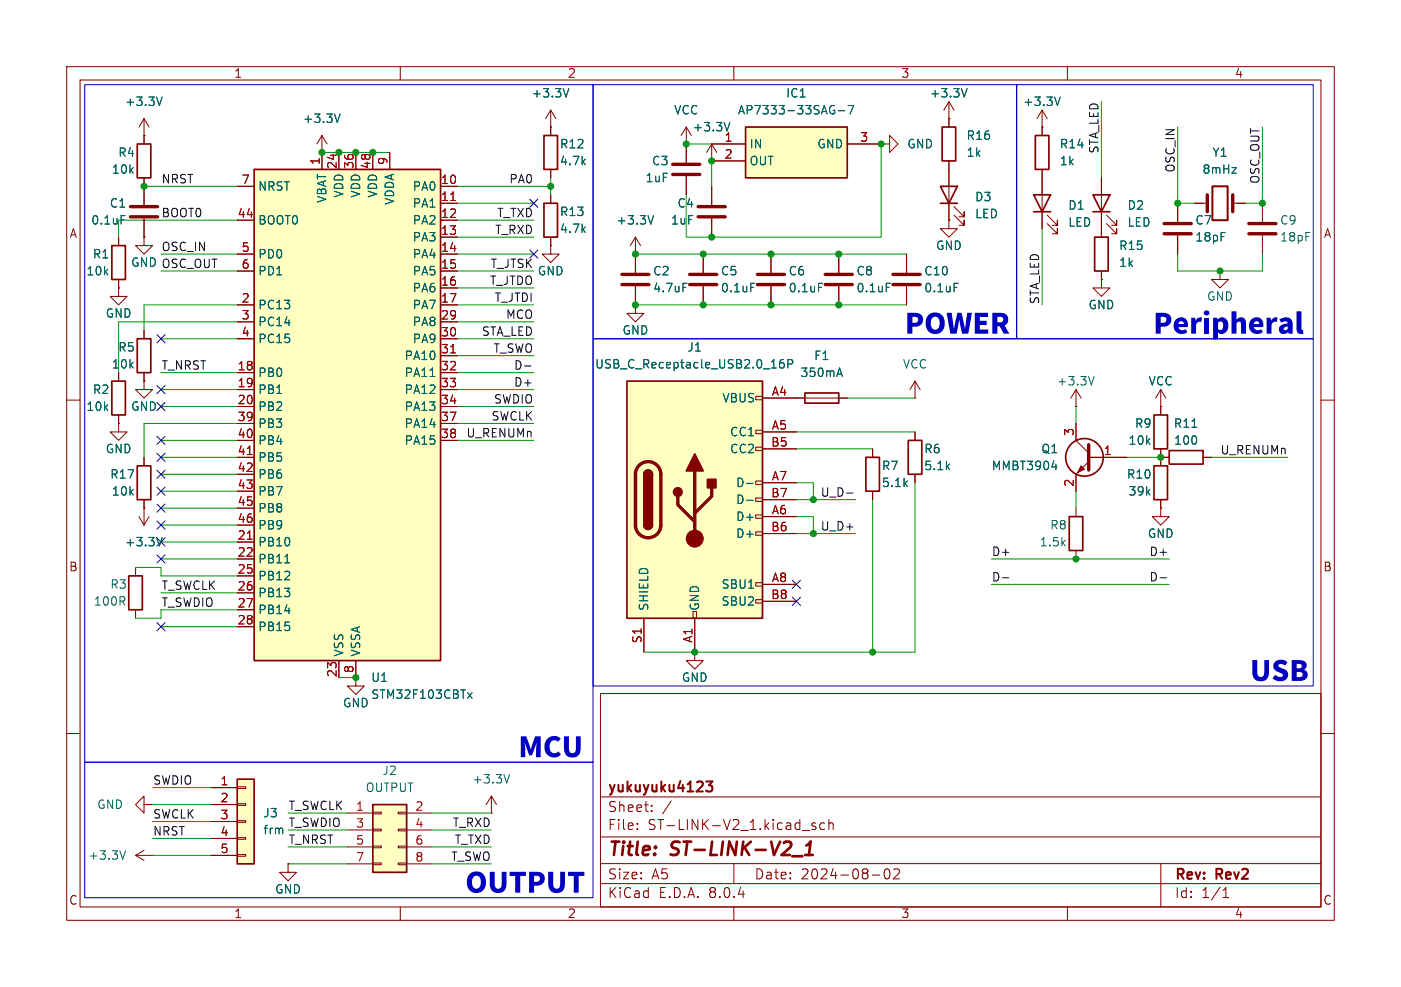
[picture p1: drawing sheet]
<svg xmlns="http://www.w3.org/2000/svg" width="210mm" height="148mm" viewBox="0 0 210 148" stroke-linecap="round" stroke-linejoin="round" font-family="sans-serif">
<g fill="none" stroke="#840000" stroke-width=".15">
<path d="M10 10h190v128h-190zM12 12h186v124h-186zM21.6 17.8v3.8M21.6 17.8l-.8 1.3M21.6 17.8l.8 1.3M60 10v2M102.9 19.1v5.3M102.9 19.1l-.8 1.2M102.9 19.1l.7 1.2M110 10v2M160 10v2M17.8 35.6v1.2"/>
<path d="M21.6 20.3h.1M21.6 35.6v1.2h1.3l-1.3 1.3-1.3-1.3h1.3M21.6 35.6h.1M21.6 26.7v1.2M48.3 22.9h.1M48.3 20.3l-.8 1.3M48.3 20.3v2.6M48.3 20.3l.7 1.3M102.9 21.6h.1M102.9 26.4v2.8M106.7 24.1h.1M106.7 21.6l-.8 1.3"/>
<path d="M106.7 21.6v2.5M106.7 21.6l.7 1.3M132.1 21.6h1.2v-1.3l1.3 1.3-1.3 1.3v-1.3M132.1 21.6h.1M156.2 26.7v7.6M157 33.5l1.5 1.6v-.8v.8h-.8M157 32.3l1.5 1.5v-.8v.8h-.8M176.5 30.5v2.8M176.5 35.3v2.8M179.1 30.5h1.9M184.8 30.5h1.9M189.2 30.5v2.8"/>
<path d="M189.2 35.3v2.8M10 60h2M17.8 43.2v1.3h1.2l-1.2 1.2-1.3-1.2h1.3M17.8 43.2h.1M17.8 41.9v1.3M17.8 55.9v1.3M21.6 57.2v1.2h1.3l-1.3 1.3-1.3-1.3h1.3M21.6 57.2h.1M182.9 40.6v1.3h1.2l-1.2 1.3-1.3-1.3h1.3M182.9 40.6h.1M198 60h2M17.8 63.5v1.3h1.2l-1.2 1.2-1.3-1.2h1.3"/>
<path d="M17.8 63.5h.1M17.8 62.2v1.3M20.8 77.5l.8 1.2M21.6 76.2h.1M21.6 68.6v1.3M21.6 74.9v3.8M22.4 77.5l-.8 1.2M20.3 85.1v1.3M20.3 91.4v1.3M10 110h2M53.3 101.6v1.3h1.3l-1.3 1.2-1.2-1.2h1.2M53.3 101.6h.1"/>
<path d="M90 104h108v32h-108zM90 119.5h108M198 110h2M60 136v2M90 132.5h108M90 129.5h108M90 125.5h108M95.5 124.2v.2M95.5 123.5v.1M97.7 121.5v.2M97.7 120.8v.1M100.6 120.1l-1.3 1.9"/>
<path d="M110 136v2M110 129.5v3M120.3 124.5h1.1M122.3 123.5l-.4-.1-.2 .2 .1 .2 .5 .2v.3h-.6M123.6 123.5l-.4-.1-.3 .3v.4l.1 .2h.6M124.3 123.5a.37 .37 0 0 1 .6 .1v.8M124.3 122.9v1.5M130.8 131.2h1.1M132.7 130.4l.3-.1a.94 .94 0 0 1 0 1.5h-.1a.91 .91 0 0 1-.2-1.4zM134 130.4l.2-.1 .5 .1a.41 .41 0 0 1 .1 .5l-.9 .9h.9M160 136v2M174 129.5v6.5"/>
<path d="M183.3 134.6h.9M183.3 133.5l.5-.4v1.5"/>
</g>
<path d="M118.8 128.4h1.5M120.7 128.2h1.1M120.9 126.8l.6-.6-.2 2" fill="none" stroke="#840000" stroke-width=".4"/>
<path d="M181.7 27.9h2.3v5.1h-2.3zM105.8 117.2h1l-.5 .6a.41 .41 0 0 1 .5 .2v.4l-.2 .2h-.7" fill="none" stroke="#840000" stroke-width=".3"/>
<path d="M16.8 36.8h2v5.1h-2zM20.6 21.6h2v5.1h-2zM154.9 29.2h2.6l-1.3 2.6zM154.9 31.8h2.6M16.8 57.2h2v5h-2zM20.6 69.9h2v5h-2zM19.3 86.4h2v5h-2z" fill="none" stroke="#840000" stroke-width=".25"/>
<path d="M24.3 14.5l-.4 1.3M51 17.1l-.4 1.3M109.4 18.4l-.4 1.2M24.3 80.6l-.4 1.3" fill="none" stroke="#006464" stroke-width=".15"/>
<path d="M100.8 26.2h4.1M100.8 24.6h4.1M174.5 35.1h4.1M174.5 33.5h4.1M181 29.2v2.6M184.8 29.2v2.6M187.2 35.1h4.1M187.2 33.5h4.1" fill="none" stroke="#840000" stroke-width=".51"/>
<path d="M111.8 19.1h15.2v7.6h-15.2z" fill="#ffffc2"/>
<path d="M111.8 19.1h15.2v7.6h-15.2z" fill="none" stroke="#840000" stroke-width=".25"/>
<path d="M106.7 21.6h5.1M106.7 24.1h5.1M106.7 27.9v2.8M106.7 32.8v2.8M127 21.6h5.1" fill="none" stroke="#840000" stroke-width=".15"/>
<path d="M125.7 16.6h.9M127.1 15.8h.9l-.6 1.3" fill="none" stroke="#006464" stroke-width=".15"/>
<path d="M104.6 32.5h4.1M104.6 31h4.1" fill="none" stroke="#840000" stroke-width=".51"/>
<path d="M38.1 25.4h27.9v73.7h-27.9z" fill="#ffffc2"/>
<path d="M38.1 25.4h27.9v73.7h-27.9zM81.5 20.3h2.1v5.1h-2.1zM81.5 30.5h2.1v5.1h-2.1zM141 27.9h2.5l-1.3 2.6zM141 30.5h2.5M136.1 66h2.1v5.1h-2.1z" fill="none" stroke="#840000" stroke-width=".25"/>
<g fill="none" stroke="#840000" stroke-width=".15">
<path d="M82.5 19.1h.1M82.5 16.5l-.7 1.3M82.5 16.5v3.8M82.5 16.5l.8 1.3M35.6 27.9h2.5M35.6 33h2.5M35.6 38.1h2.5M48.3 22.9v2.5M50.8 22.9v2.5M53.3 22.9v2.5M55.9 22.9v2.5M58.4 22.9v2.5"/>
<path d="M66 27.9h2.6M66 30.5h2.6M66 33h2.6M66 35.6h2.6M66 38.1h2.6M82.5 36.8v1.3h1.3l-1.3 1.3-1.2-1.3h1.2M82.5 36.8h.1M82.5 25.4v1.3M82.5 29.2v1.3M82.5 35.6v1.2M135.9 38.1v2.8M142.2 33v1.3h1.3l-1.3 1.3-1.2-1.3h1.2"/>
<path d="M142.2 33h.1M142.2 25.4v7.6M143 32.3l1.5 1.5v-.8v.8h-.7M143 31l1.5 1.5v-.7v.7h-.7M35.6 40.6h2.5M35.6 45.7h2.5M35.6 55.9h2.5M35.6 58.4h2.5M35.6 48.3h2.5M35.6 50.8h2.5M66 40.6h2.6M66 43.2h2.6"/>
<path d="M66 45.7h2.6M66 55.9h2.6M66 58.4h2.6M66 48.3h2.6M66 50.8h2.6M66 53.3h2.6M135.9 42.9v2.8M35.6 61h2.5M35.6 63.5h2.5M35.6 66h2.5M35.6 68.6h2.5M35.6 71.1h2.5"/>
<path d="M35.6 73.7h2.5M35.6 76.2h2.5M35.6 78.7h2.5M66 61h2.6M66 63.5h2.6M66 66h2.6M137.2 64.8v1.2M137.2 71.1v1.3M35.6 81.3h2.5M35.6 83.8h2.5M35.6 86.4h2.5M35.6 88.9h2.5"/>
<path d="M35.6 91.4h2.5M35.6 94h2.5M50.8 99.1v2.5M53.3 99.1v2.5"/>
</g>
<path d="M67.6 30.1h.7M67.6 52.9h.7M37.1 68.2h.7M37.1 80.9h.7" fill="none" stroke="#a90000" stroke-width=".15"/>
<path d="M85.3 13.3l-.5 1.2M64.5 56.5h.7M143 42.5h.6M42.7 84.4h.7M70.1 103.9l.7 .8M70.8 103.9l-.7 .8" fill="none" stroke="#006464" stroke-width=".15"/>
<path d="M133.9 42.7h4M133.9 41.1h4" fill="none" stroke="#840000" stroke-width=".51"/>
<path d="M55.9 120.7h5.1v10.1h-5.1z" fill="#ffffc2"/>
<g fill="none" stroke="#840000" stroke-width=".15">
<path d="M105.4 38.1v2.8M115.6 38.1v2.8M125.7 38.1v2.8M21.6 49.5v1.3M21.6 55.9v1.3M105.4 42.9v2.8M115.6 42.9v2.8M119.4 59.7h7.6M125.7 42.9v2.8M137.2 59.7h.1M137.2 57.2l-.8 1.2M137.2 57.2v2.5"/>
<path d="M137.2 57.2l.7 1.2M161.3 58.4l-.8 1.3M161.3 58.4v2.6M161.3 58.4l.8 1.3M174 58.4l-.8 1.3M174 58.4v2.6M174 58.4l.8 1.3M130.8 67.3v1.3M130.8 73.7v1.2M161.3 61h.1M161.3 76.2v1.3M174 61h.1"/>
<path d="M104.1 97.8v1.3h1.3l-1.3 1.2-1.2-1.2h1.2M104.1 97.8h.1M161.3 82.6v1.2M73.7 119.4l-.8 1.3M73.7 119.4v2.5M73.7 119.4l.7 1.3M52.1 121.9h3.8M52.1 124.5h3.8M52.1 127h3.8M52.1 129.5h3.8M55.9 129.4h1.2v.3h-1.2zM55.9 126.9h1.2v.2h-1.2z"/>
<path d="M55.9 124.3h1.2v.3h-1.2zM55.9 121.8h1.2v.2h-1.2zM59.7 129.4h1.3v.3h-1.3zM59.7 126.9h1.3v.2h-1.3zM59.7 124.3h1.3v.3h-1.3zM59.7 121.8h1.3v.2h-1.3zM61 121.9h3.8M61 124.5h3.8M61 127h3.8M61 129.5h3.8M73.7 121.9h.1"/>
</g>
<path d="M20.6 50.8h2v5.1h-2zM120.6 58.9h5.1v1.6h-5.1zM129.8 68.6h2v5.1h-2zM160.3 77.5h2v5.1h-2zM55.9 120.7h5.1v10.1h-5.1z" fill="none" stroke="#840000" stroke-width=".25"/>
<path d="M112.5 42.5h.6M122.7 42.5h.6M125.5 56.1h.7M125.9 55.2l.4 1.3M132.9 42.5h.6M164 56.5l-.4 1.2M76.4 116.1l-.4 1.3" fill="none" stroke="#006464" stroke-width=".15"/>
<path d="M103.4 42.7h4M103.4 41.1h4M113.5 42.7h4.1M113.5 41.1h4.1M123.7 42.7h4.1M123.7 41.1h4.1" fill="none" stroke="#840000" stroke-width=".51"/>
<path d="M94 57.2h20.3v35.5h-20.3z" fill="#ffffc2"/>
<g fill="none" stroke="#840000" stroke-width=".15">
<path d="M142.2 17.8h.1M142.2 15.2l-.7 1.3M142.2 15.2v3.9M142.2 15.2l.8 1.3M21.6 27.9v2.8M21.6 32.8v2.8M95.2 38.1h.1M95.2 35.6l-.7 1.2M95.2 35.6v5.3M95.2 35.6l.8 1.2M142.2 24.1v1.3M165.1 26.7v7.6"/>
<path d="M165.9 33.5l1.5 1.6v-.8v.8h-.8M165.9 32.3l1.5 1.5v-.8v.8h-.8M95.2 45.7v1.3h1.3l-1.3 1.3-1.2-1.3h1.2M95.2 45.7h.1M95.2 42.9v2.8M113.3 59.4h1v.5h-1zM114.3 59.7h5.1M113.3 79.8h1v.5h-1zM113.3 77.2h1v.5h-1zM113.3 74.7h1v.5h-1zM113.3 72.1h1v.5h-1zM113.3 67.1h1v.5h-1z"/>
<path d="M113.3 64.5h1v.5h-1zM114.3 64.8h5.1M114.3 77.5h5.1M114.3 72.4h5.1M114.3 67.3h5.1M114.3 74.9h5.1M161.3 63.5v2.5l1.9 1.9M163.2 69.2l-1.9 1.9v2.6M163.2 68.6h5.7M96.5 92.7v5.1M103.9 91.7h.5v1h-.5zM104.1 92.7v5.1"/>
<path d="M113.3 89.9h1v.5h-1zM113.3 87.4h1v.5h-1zM114.3 87.6h5.1M114.3 80h5.1M114.3 90.2h5.1"/>
</g>
<g fill="none" stroke="#840000" stroke-width=".25">
<path d="M141.2 19.1h2.1v5h-2.1zM163.8 29.2h2.6l-1.3 2.6zM163.8 31.8h2.6M94 57.2h20.3v35.5h-20.3zM96.5 78.7a.64 .64 0 0 0 .7 .7 .64 .64 0 0 0 .6-.7M96.5 71.1a.64 .64 0 0 1 .7-.6 .64 .64 0 0 1 .6 .6"/>
<circle cx="162.6" cy="68.6" r="2.82"/>
</g>
<path d="M19.6 32.5h4M19.6 31h4M93.2 42.7h4.1M93.2 41.1h4.1M95.8 69.8a1.9 1.9 0 0 1 2.1-.4 1.9 1.9 0 0 1 1.2 1.7v7.6a1.91 1.91 0 0 1-1.9 1.9 1.91 1.91 0 0 1-2-1.9l.1-7.7a1.9 1.9 0 0 1 .5-1.2zM101.6 74.4v1.3l2.5 2.5M104.1 70.6v10.2M106.7 73.2v1.2l-2.6 2.6M163.2 66.7v3.8" fill="none" stroke="#840000" stroke-width=".51"/>
<g fill="#840000" stroke="#840000" stroke-width=".25">
<path d="M96.5 78.7h1.3a.64 .64 0 0 1-.6 .7 .64 .64 0 0 1-.7-.7z"/>
<path d="M96.5 71.1h1.3v7.6h-1.3z"/>
<path d="M96.7 70.7a.64 .64 0 0 1 .7-.2 .64 .64 0 0 1 .4 .6h-1.3z"/>
<path d="M104.1 68.1l1.3 2.5h-2.5z"/>
<path d="M106 71.9h1.3v1.3h-1.3z"/>
<circle cx="101.6" cy="73.8" r=".63"/>
</g>
<g fill="#840000" stroke="#840000" stroke-width=".15">
<path d="M162.1 69.9l.5 .5-1.1 .5z"/>
<circle cx="104.1" cy="80.8" r="1.27"/>
</g>
<path d="M145 13.3l-.5 1.2M18.2 32.3h.6M98 32.3l-.5 1.3M102.4 42.5h.6M117.4 53.9a.5 .5 0 0 0-.6 .6v.4l.2 .2 .3 .1 .2-.1 .1-.5-.2-.1-.3-.1-.3 .2M118.1 54.6l.6-.1 .1-.2v-.3l-.2-.1h-.5v1.3M111.9 72.5h1M111.9 75h1M157.7 70h.8M158.3 69.6v.8" fill="none" stroke="#006464" stroke-width=".15"/>
<path d="M35.6 116.8h2.5v12.7h-2.5z" fill="#ffffc2"/>
<g fill="none" stroke="#840000" stroke-width=".15">
<path d="M156.2 19.1h.1M156.2 16.5l-.8 1.3M156.2 16.5v3.8M156.2 16.5l.8 1.3M156.2 25.4v1.3M165.1 34.3v1.3M165.1 41.9v1.3h1.3l-1.3 1.3-1.3-1.3h1.3M165.1 41.9h.1M165.1 40.6v1.3M174 76.2v1.3h1.3l-1.3 1.2-1.3-1.2h1.3M174 76.2h.1M174 61v1.2"/>
<path d="M174 67.3v2.6M174 74.9v1.3M174 68.6h1.3M180.3 68.6h1.3M31.7 118.1h3.9M35.6 118h1.2v.2h-1.2zM20.3 128.3h2.6M20.3 128.3l1.3 .7M21.6 120.7v-1.3l-1.3 1.3 1.3 1.2v-1.2h1.3M21.6 127.5l-1.3 .8M22.9 128.3h.1M22.9 120.7h.1"/>
<path d="M31.7 120.7h3.9M31.7 123.2h3.9M31.7 125.7h3.9M31.7 128.3h3.9M35.6 128.1h1.2v.3h-1.2zM35.6 125.6h1.2v.3h-1.2zM35.6 123.1h1.2v.2h-1.2zM35.6 120.5h1.2v.3h-1.2zM43.2 129.5v1.3h1.2l-1.2 1.3-1.3-1.3h1.3M43.2 129.5h.1"/>
</g>
<path d="M155.2 20.3h2v5.1h-2zM164.1 35.6h2v5h-2zM173 69.9h2v5h-2zM173 62.2h2v5.1h-2zM175.3 67.6h5v2h-5zM35.6 116.8h2.5v12.7h-2.5z" fill="none" stroke="#840000" stroke-width=".25"/>
<path d="M158.9 14.5l-.4 1.3M178.7 64.1h.7M18.8 127.6l-.4 1.2" fill="none" stroke="#006464" stroke-width=".15"/>
<path d="M78.6 54.9h1M126.9 73.9h1M150.3 86.6h.9M173.9 86.6h1" fill="none" stroke="#0f0f0f" stroke-width=".15"/>
<g fill="#0000c2">
<path d="M191.8 47.9l.1-.1a1.12 1.12 0 0 1 1.9 .7v1.5h-.6l-.1-.2a.78 .78 0 0 1-.9 .3 .78 .78 0 0 1-.5-.8h.7a.34 .34 0 0 0 .3 .2 .34 .34 0 0 0 .3-.2v-.4l-.4 .2-.2 .2h-.7a1.2 1.2 0 0 1 1.3-.8 .58 .58 0 0 0-1-.1z"/>
<path d="M194.3 46.7h.8v2.6v.1l.2 .1 .1 .5a.71 .71 0 0 1-.8 0 .71 .71 0 0 1-.3-.7z"/>
</g>
<path d="M12.7 12.7h76.2v101.6h-76.2zM88.9 12.7h63.5v38.1h-63.5zM152.4 12.7h44.4v38.1h-44.4zM88.9 50.8h107.9v52.1h-107.9zM12.7 114.3h76.2v20.3h-76.2z" fill="none" stroke="#0000c2" stroke-width=".15"/>
<g fill="none" stroke="#009600" stroke-width=".15">
<path d="M165.1 15.2v11.5M176.5 19.1v11.4h2.6M189.2 19.1v11.4h-2.5M21.6 27.9h14M24.1 38.1h11.5M35.6 33h-17.8v2.6M48.3 22.9h10.1M68.6 27.9h13.9M68.6 35.6h11.4M68.6 33h11.4M68.6 30.5h11.4M68.6 38.1h11.4"/>
<path d="M82.5 26.7v2.5M95.2 38.1h40.7M102.9 21.6h3.8M106.7 24.1v3.8M132.1 21.6v14h-29.2v-6.4M156.2 34.3v11.4M176.5 38.1v2.5h12.7v-2.5M24.1 50.8h11.5M24.1 40.6h11.5M24.1 55.9h11.5M24.1 58.4h11.5M35.6 48.3h-17.8v7.6"/>
<path d="M35.6 45.7h-14v3.8M68.6 53.3h11.4M68.6 50.8h11.4M68.6 45.7h11.4M68.6 43.2h11.4M68.6 48.3h11.4M68.6 40.6h11.4M68.6 55.9h11.4M68.6 58.4h11.4M95.2 45.7h40.7M127 59.7h10.2M24.1 66h11.5"/>
<path d="M24.1 61h11.5M24.1 68.6h11.5M24.1 76.2h11.5M24.1 78.7h11.5M24.1 73.7h11.5M24.1 71.1h11.5M35.6 63.5h-14v5.1M68.6 66h11.4M68.6 61h11.4M68.6 63.5h11.4M119.4 77.5h2.5v2.5M119.4 74.9h8.9"/>
<path d="M119.4 72.4h2.5v2.5M119.4 67.3h11.4M119.4 64.8h17.8M130.8 74.9v22.9M137.2 72.4v25.4h-40.7M161.3 61v2.5M161.3 73.7v2.5M168.9 68.6h5.1M181.6 68.6h11.4M20.3 85.1h3.8v1.3h11.5M24.1 88.9h11.5M24.1 83.8h11.5"/>
<path d="M24.1 81.3h11.5M24.1 94h11.5M35.6 91.4h-11.5v1.3h-3.8M119.4 80h8.9M148.6 83.8h26.7M148.6 87.6h26.7M22.9 118.1h8.8M50.8 101.6h2.5M22.9 128.3h8.8M22.9 120.7h8.8M22.9 125.7h8.8M22.9 123.2h8.8"/>
<path d="M43.2 121.9h8.9M43.2 124.5h8.9M43.2 129.5h8.9M43.2 127h8.9M64.8 121.9h8.9M64.8 124.5h8.9M64.8 129.5h8.9M64.8 127h8.9"/>
</g>
<g fill="none" stroke="#000084" stroke-width=".15">
<path d="M79.4 29.9l1.2 1.2M79.4 37.5l1.2 1.2M80.6 29.9l-1.2 1.2M80.6 37.5l-1.2 1.2M23.5 57.8l1.2 1.2M23.5 50.2l1.2 1.2M24.7 57.8l-1.2 1.2M24.7 50.2l-1.2 1.2M23.5 60.4l1.2 1.2M23.5 78.1l1.2 1.2M23.5 68l1.2 1.2M23.5 65.4l1.2 1.2"/>
<path d="M23.5 75.6l1.2 1.2M23.5 70.5l1.2 1.2M23.5 73.1l1.2 1.2M24.7 60.4l-1.2 1.2M24.7 78.1l-1.2 1.2M24.7 68l-1.2 1.2M24.7 65.4l-1.2 1.2M24.7 75.6l-1.2 1.2M24.7 70.5l-1.2 1.2M24.7 73.1l-1.2 1.2M23.5 83.2l1.2 1.2M23.5 93.4l1.2 1.2"/>
<path d="M23.5 80.7l1.2 1.2M24.7 83.2l-1.2 1.2M24.7 93.4l-1.2 1.2M24.7 80.7l-1.2 1.2M118.8 89.6l1.2 1.2M118.8 87l1.2 1.2M120 89.6l-1.2 1.2M120 87l-1.2 1.2"/>
</g>
<g fill="none" stroke="#006464" stroke-width=".15">
<path d="M24.3 14.5l-.4 1.3M51 17.1l-.4 1.3M85.3 13.3l-.5 1.2M109.4 18.4l-.4 1.2M125.7 16.6h.9M127.1 15.8h.9l-.6 1.3M145 13.3l-.5 1.2M158.9 14.5l-.4 1.3M18.2 32.3h.6M98 32.3l-.5 1.3M64.5 56.5h.7M102.4 42.5h.6"/>
<path d="M112.5 42.5h.6M117.4 53.9a.5 .5 0 0 0-.6 .6v.4l.2 .2 .3 .1 .2-.1 .1-.5-.2-.1-.3-.1-.3 .2M118.1 54.6l.6-.1 .1-.2v-.3l-.2-.1h-.5v1.3M122.7 42.5h.6M125.5 56.1h.7M125.9 55.2l.4 1.3M132.9 42.5h.6M143 42.5h.6M111.9 72.5h1M111.9 75h1M157.7 70h.8M158.3 69.6v.8"/>
<path d="M178.7 64.1h.7M24.3 80.6l-.4 1.3M42.7 84.4h.7M70.1 103.9l.7 .8M70.8 103.9l-.7 .8"/>
</g>
<g fill="none" stroke="#840000" stroke-width=".15">
<path d="M82.5 19.1h.1M82.5 19.1v1.2M142.2 17.8h.1M142.2 17.8v1.3M156.2 19.1h.1M156.2 19.1v1.2M17.8 35.6v1.2M21.6 20.3h.1M21.6 35.6h.1M21.6 20.3v1.3M21.6 26.7v4M21.6 32.8v2.8"/>
<path d="M35.6 27.9h2.5M35.6 33h2.5M35.6 38.1h2.5M48.3 22.9h.1M48.3 22.9v2.5M50.8 22.9v2.5M53.3 22.9v2.5M55.9 22.9v2.5M58.4 22.9v2.5M66 27.9h2.6M66 30.5h2.6M66 33h2.6"/>
<path d="M66 35.6h2.6M66 38.1h2.6M82.5 36.8h.1M82.5 25.4v1.3M82.5 29.2v1.3M82.5 35.6v1.2M95.2 38.1h.1M95.2 38.1v2.8M102.9 21.6h.1M102.9 21.6v2.8M102.9 26.4v2.8M105.4 38.1v2.8"/>
<path d="M106.7 24.1h.1M106.7 27.9v2.8M106.7 32.8v2.8M106.7 21.6h5.1M106.7 24.1h5.1M115.6 38.1v2.8M125.7 38.1v2.8M127 21.6h5.1M132.1 21.6h.1M135.9 38.1v2.8M142.2 33h.1M142.2 24.1v3.8"/>
<path d="M142.2 30.5v2.5M156.2 25.4v3.8M156.2 31.8v2.5M165.1 26.7v2.5M165.1 31.8v3.8M176.5 30.5v2.8M176.5 35.3v2.8M179.1 30.5h1.2M185.4 30.5h1.3M17.8 43.2h.1M17.8 41.9v1.3M17.8 55.9v1.3"/>
<path d="M21.6 57.2h.1M21.6 49.5v1.3M21.6 55.9v1.3M35.6 40.6h2.5M35.6 45.7h2.5M35.6 55.9h2.5M35.6 58.4h2.5M35.6 48.3h2.5M35.6 50.8h2.5M66 40.6h2.6M66 43.2h2.6M66 45.7h2.6"/>
<path d="M66 55.9h2.6M66 58.4h2.6M66 48.3h2.6M66 50.8h2.6M66 53.3h2.6M95.2 45.7h.1M95.2 42.9v2.8M105.4 42.9v2.8M114.3 59.7h6.3M115.6 42.9v2.8M125.7 42.9v2.8M125.7 59.7h1.3"/>
<path d="M135.9 42.9v2.8M165.1 41.9h.1M165.1 40.6v1.3M17.8 63.5h.1M17.8 62.2v1.3M21.6 76.2h.1M21.6 68.6v1.3M21.6 74.9v1.3M35.6 61h2.5M35.6 63.5h2.5M35.6 66h2.5M35.6 68.6h2.5"/>
<path d="M35.6 71.1h2.5M35.6 73.7h2.5M35.6 76.2h2.5M35.6 78.7h2.5M66 61h2.6M66 63.5h2.6M66 66h2.6M114.3 64.8h5.1M114.3 77.5h5.1M114.3 72.4h5.1M114.3 67.3h5.1M114.3 74.9h5.1"/>
<path d="M130.8 67.3v1.3M130.8 73.7v1.2M137.2 64.8v1.2M137.2 71.1v1.3M161.3 63.5v2.5M161.3 71.1v2.6M163.2 68.6h5.7M174 76.2h.1M174 61h.1M174 68.6h1.3M174 61v1.2M174 67.3v2.6"/>
<path d="M174 74.9v1.3M180.3 68.6h1.3M35.6 81.3h2.5M35.6 83.8h2.5M35.6 86.4h2.5M35.6 88.9h2.5M35.6 91.4h2.5M35.6 94h2.5M50.8 99.1v2.5M53.3 99.1v2.5M96.5 92.7v5.1M104.1 97.8h.1"/>
<path d="M104.1 92.7v5.1M114.3 87.6h5.1M114.3 80h5.1M114.3 90.2h5.1M31.7 118.1h3.9M53.3 101.6h.1M31.7 120.7h3.9M31.7 123.2h3.9M31.7 125.7h3.9M31.7 128.3h3.9M43.2 129.5h.1"/>
</g>
<path d="M67.6 30.1h.7M67.6 52.9h.7M37.1 68.2h.7M37.1 80.9h.7" fill="none" stroke="#a90000" stroke-width=".15"/>
<g fill="#009600" stroke="#009600" stroke-width=".15">
<circle cx="53.3" cy="101.6" r=".46"/>
<circle cx="48.3" cy="22.9" r=".46"/>
<circle cx="50.8" cy="22.9" r=".46"/>
<circle cx="55.9" cy="22.9" r=".46"/>
<circle cx="82.5" cy="27.9" r=".46"/>
<circle cx="21.6" cy="27.9" r=".46"/>
<circle cx="53.3" cy="22.9" r=".46"/>
<circle cx="95.2" cy="45.7" r=".46"/>
<circle cx="105.4" cy="45.7" r=".46"/>
<circle cx="105.4" cy="38.1" r=".46"/>
<circle cx="95.2" cy="38.1" r=".46"/>
<circle cx="115.6" cy="38.1" r=".46"/>
<circle cx="115.6" cy="45.7" r=".46"/>
<circle cx="106.7" cy="35.6" r=".46"/>
<circle cx="106.7" cy="24.1" r=".46"/>
<circle cx="132.1" cy="21.6" r=".46"/>
<circle cx="102.9" cy="21.6" r=".46"/>
<circle cx="125.7" cy="38.1" r=".46"/>
<circle cx="125.7" cy="45.7" r=".46"/>
<circle cx="182.9" cy="40.6" r=".46"/>
<circle cx="189.2" cy="30.5" r=".46"/>
<circle cx="176.5" cy="30.5" r=".46"/>
<circle cx="121.9" cy="74.9" r=".46"/>
<circle cx="121.9" cy="80" r=".46"/>
<circle cx="130.8" cy="97.8" r=".46"/>
<circle cx="104.1" cy="97.8" r=".46"/>
<circle cx="174" cy="68.6" r=".46"/>
<circle cx="161.3" cy="83.8" r=".46"/>
</g>
<g font-size="4.2" fill="#0000c2">
<text x="135.7" y="50.9">POWER</text>
<text x="172.9" y="50.9">Peripheral</text>
<text x="187.4" y="103">USB</text>
<text x="77.7" y="114.4">MCU</text>
<text x="69.8" y="134.7">OUTPUT</text>
</g>
<g font-size="2.8" fill="#840000">
<text x="91" y="128.9">Title:</text>
<text x="100.7" y="128.9">ST-LINK-V2_1</text>
</g>
<g font-size="2.1" fill="#840000">
<text x="91" y="119.2">yukuyuku4123</text>
<text x="91" y="124.7">File:</text>
<text x="91" y="122">Sheet:</text>
<text x="97.1" y="124.7">ST-LINK-V2_1.kicad_sch</text>
<text x="91" y="134.9">KiCad</text>
<text x="91" y="132.1">Size:</text>
<text x="97.7" y="132.1">A5</text>
<text x="98.7" y="134.9">E.D.A.</text>
<text x="106.3" y="134.9">8.0.4</text>
<text x="113" y="132.1">Date:</text>
<text x="120" y="132.1">2024-08-02</text>
<text x="176" y="132.3">Rev:</text>
<text x="176" y="134.9">Id:</text>
<text x="180.1" y="134.9">1/1</text>
<text x="182.4" y="132.3">Rev2</text>
</g>
<g font-size="1.8" fill="#840000">
<text x="35" y="11.9">1</text>
<text x="85" y="11.9">2</text>
<text x="135" y="11.9">3</text>
<text x="185" y="11.9">4</text>
<text x="10.3" y="35.9">A</text>
<text x="198.4" y="35.9">A</text>
<text x="10.3" y="85.9">B</text>
<text x="198.3" y="85.9">B</text>
<text x="10.3" y="135.9">C</text>
<text x="35" y="137.9">1</text>
<text x="85" y="137.9">2</text>
<text x="135" y="137.9">3</text>
<text x="185" y="137.9">4</text>
<text x="198.3" y="135.9">C</text>
</g>
<g font-size="1.8" fill="#006464">
<text x="18.6" y="16.1">+3.3V</text>
<text x="79.6" y="14.8">+3.3V</text>
<text x="101" y="17.4">VCC</text>
<text x="110.5" y="17.4">AP7333-33SAG-7</text>
<text x="117.7" y="14.8">IC1</text>
<text x="139.3" y="14.8">+3.3V</text>
<text x="153.3" y="16.1">+3.3V</text>
<text x="17.6" y="23.7">R4</text>
<text x="45.3" y="18.6">+3.3V</text>
<text x="83.8" y="22.5">R12</text>
<text x="103.7" y="19.9">+3.3V</text>
<text x="112.3" y="22.5">IN</text>
<text x="122.4" y="22.5">GND</text>
<text x="135.9" y="22.5">GND</text>
<text x="144.8" y="21.2">R16</text>
<text x="144.8" y="23.7">1k</text>
<text x="158.8" y="22.5">R14</text>
<text x="181.6" y="23.7">Y1</text>
<text x="16.7" y="26.3">10k</text>
<text x="38.6" y="28.8">NRST</text>
<text x="51.7" y="29.7" transform="rotate(-90 51.7 29.7)">VDD</text>
<text x="54.2" y="29.7" transform="rotate(-90 54.2 29.7)">VDD</text>
<text x="56.7" y="29.7" transform="rotate(-90 56.7 29.7)">VDD</text>
<text x="61.8" y="28.8">PA0</text>
<text x="83.8" y="25">4.7k</text>
<text x="96.7" y="27.5">1uF</text>
<text x="97.6" y="25">C3</text>
<text x="112.3" y="25">OUT</text>
<text x="158.8" y="25">1k</text>
<text x="180.1" y="26.3">8mHz</text>
<text x="13.6" y="33.9">0.1uF</text>
<text x="16.4" y="31.3">C1</text>
<text x="38.6" y="33.9">BOOT0</text>
<text x="49.1" y="30.5" transform="rotate(-90 49.1 30.5)">VBAT</text>
<text x="59.3" y="30.8" transform="rotate(-90 59.3 30.8)">VDDA</text>
<text x="61.8" y="31.3">PA1</text>
<text x="61.8" y="33.9">PA2</text>
<text x="83.8" y="35.2">4.7k</text>
<text x="83.8" y="32.6">R13</text>
<text x="92.3" y="33.9">+3.3V</text>
<text x="100.5" y="33.9">1uF</text>
<text x="101.4" y="31.3">C4</text>
<text x="146.1" y="30.4">D3</text>
<text x="146.1" y="32.9">LED</text>
<text x="160" y="31.7">D1</text>
<text x="160" y="34.2">LED</text>
<text x="168.9" y="31.7">D2</text>
<text x="168.9" y="34.2">LED</text>
<text x="179.1" y="33.9">C7</text>
<text x="191.8" y="33.9">C9</text>
<text x="12.9" y="41.5">10k</text>
<text x="13.8" y="39">R1</text>
<text x="19.6" y="40.2">GND</text>
<text x="38.6" y="39">PD0</text>
<text x="38.6" y="41.5">PD1</text>
<text x="61.8" y="36.4">PA3</text>
<text x="61.8" y="39">PA4</text>
<text x="61.8" y="41.5">PA5</text>
<text x="80.5" y="41.5">GND</text>
<text x="97.8" y="41.5">C2</text>
<text x="108" y="41.5">C5</text>
<text x="118.1" y="41.5">C6</text>
<text x="128.3" y="41.5">C8</text>
<text x="138.4" y="41.5">C10</text>
<text x="140.2" y="37.7">GND</text>
<text x="167.6" y="37.7">R15</text>
<text x="167.6" y="40.2">1k</text>
<text x="179.1" y="36.4">18pF</text>
<text x="191.8" y="36.4">18pF</text>
<text x="15.7" y="47.9">GND</text>
<text x="38.6" y="46.6">PC13</text>
<text x="61.8" y="44">PA6</text>
<text x="61.8" y="46.6">PA7</text>
<text x="97.8" y="44">4.7uF</text>
<text x="108" y="44">0.1uF</text>
<text x="118.1" y="44">0.1uF</text>
<text x="128.3" y="44">0.1uF</text>
<text x="138.4" y="44">0.1uF</text>
<text x="163.1" y="46.6">GND</text>
<text x="180.8" y="45.3">GND</text>
<text x="17.6" y="52.9">R5</text>
<text x="38.6" y="49.1">PC14</text>
<text x="38.6" y="51.7">PC15</text>
<text x="61.8" y="49.1">PA8</text>
<text x="61.8" y="51.7">PA9</text>
<text x="93.2" y="50.4">GND</text>
<text x="102.9" y="52.9">J1</text>
<text x="13.8" y="59.3">R2</text>
<text x="16.7" y="55.5">10k</text>
<text x="38.6" y="56.7">PB0</text>
<text x="38.6" y="59.3">PB1</text>
<text x="60.6" y="54.2">PA10</text>
<text x="60.6" y="56.7">PA11</text>
<text x="60.6" y="59.3">PA12</text>
<text x="89.1" y="55.5">USB_C_Receptacle_USB2.0_16P</text>
<text x="119.9" y="56.7">350mA</text>
<text x="121.9" y="54.2">F1</text>
<text x="135.2" y="55.5">VCC</text>
<text x="158.3" y="58">+3.3V</text>
<text x="172.1" y="58">VCC</text>
<text x="12.9" y="61.8">10k</text>
<text x="19.6" y="61.8">GND</text>
<text x="38.6" y="61.8">PB2</text>
<text x="38.6" y="64.4">PB3</text>
<text x="60.6" y="61.8">PA13</text>
<text x="60.6" y="64.4">PA14</text>
<text x="108.2" y="60.6">VBUS</text>
<text x="109.3" y="65.6">CC1</text>
<text x="170" y="64.4">R9</text>
<text x="175.9" y="64.4">R11</text>
<text x="15.7" y="68.2">GND</text>
<text x="16.4" y="72">R17</text>
<text x="38.6" y="66.9">PB4</text>
<text x="38.6" y="69.4">PB5</text>
<text x="38.6" y="72">PB6</text>
<text x="60.6" y="66.9">PA15</text>
<text x="109.3" y="68.2">CC2</text>
<text x="132.1" y="70.7">R7</text>
<text x="138.4" y="68.2">R6</text>
<text x="138.4" y="70.7">5.1k</text>
<text x="148.6" y="70.7">MMBT3904</text>
<text x="156" y="68.2">Q1</text>
<text x="168.8" y="72">R10</text>
<text x="169.1" y="66.9">10k</text>
<text x="175.9" y="66.9">100</text>
<text x="16.7" y="74.5">10k</text>
<text x="38.6" y="74.5">PB7</text>
<text x="38.6" y="77.1">PB8</text>
<text x="110.2" y="73.3">D-</text>
<text x="110.2" y="75.8">D-</text>
<text x="132.1" y="73.3">5.1k</text>
<text x="169.1" y="74.5">39k</text>
<text x="18.6" y="82.1">+3.3V</text>
<text x="38.6" y="82.1">PB10</text>
<text x="38.6" y="79.6">PB9</text>
<text x="110.2" y="78.3">D+</text>
<text x="110.2" y="80.9">D+</text>
<text x="155.8" y="82.1">1.5k</text>
<text x="157.3" y="79.6">R8</text>
<text x="172" y="80.9">GND</text>
<text x="16.4" y="88.5">R3</text>
<text x="38.6" y="84.7">PB11</text>
<text x="38.6" y="87.2">PB12</text>
<text x="38.6" y="89.8">PB13</text>
<text x="108.1" y="88.5">SBU1</text>
<text x="14" y="91">100R</text>
<text x="38.6" y="92.3">PB14</text>
<text x="38.6" y="94.8">PB15</text>
<text x="97.4" y="91.7" transform="rotate(-90 97.4 91.7)">SHIELD</text>
<text x="105" y="91.7" transform="rotate(-90 105 91.7)">GND</text>
<text x="108.1" y="91">SBU2</text>
<text x="51.7" y="98.6" transform="rotate(-90 51.7 98.6)">VSS</text>
<text x="54.2" y="98.6" transform="rotate(-90 54.2 98.6)">VSSA</text>
<text x="51.3" y="106.3">GND</text>
<text x="55.5" y="102.5">U1</text>
<text x="55.5" y="105">STM32F103CBTx</text>
<text x="102.1" y="102.5">GND</text>
<text x="54.7" y="119">OUTPUT</text>
<text x="57.2" y="116.4">J2</text>
<text x="70.7" y="117.7">+3.3V</text>
<text x="14.5" y="121.5">GND</text>
<text x="39.4" y="122.8">J3</text>
<text x="39.4" y="125.3">frm</text>
<text x="13.2" y="129.1">+3.3V</text>
<text x="41.1" y="134.2">GND</text>
</g>
<g font-size="1.8" fill="#a90000">
<text x="108.5" y="21.3">1</text>
<text x="108.5" y="23.9">2</text>
<text x="128.8" y="21.3">3</text>
<text x="36.1" y="27.7">7</text>
<text x="48" y="24.8" transform="rotate(-90 48 24.8)">1</text>
<text x="50.5" y="25.4" transform="rotate(-90 50.5 25.4)">24</text>
<text x="53.1" y="25.4" transform="rotate(-90 53.1 25.4)">36</text>
<text x="55.6" y="25.4" transform="rotate(-90 55.6 25.4)">48</text>
<text x="58.2" y="24.8" transform="rotate(-90 58.2 24.8)">9</text>
<text x="66" y="27.7">10</text>
<text x="35.5" y="32.8">44</text>
<text x="66" y="30.2">11</text>
<text x="66" y="32.8">12</text>
<text x="66" y="35.3">13</text>
<text x="36.1" y="37.8">5</text>
<text x="36.1" y="40.4">6</text>
<text x="66" y="37.8">14</text>
<text x="66" y="40.4">15</text>
<text x="36.1" y="45.5">2</text>
<text x="66" y="42.9">16</text>
<text x="66" y="45.5">17</text>
<text x="36.1" y="48">3</text>
<text x="36.1" y="50.5">4</text>
<text x="66" y="48">29</text>
<text x="66" y="50.5">30</text>
<text x="66" y="53.1">31</text>
<text x="35.5" y="55.6">18</text>
<text x="35.5" y="58.2">19</text>
<text x="66" y="55.6">32</text>
<text x="66" y="58.2">33</text>
<text x="115.6" y="59.4">A4</text>
<text x="35.5" y="60.7">20</text>
<text x="35.5" y="63.2">39</text>
<text x="35.5" y="65.8">40</text>
<text x="66" y="60.7">34</text>
<text x="66" y="63.2">37</text>
<text x="66" y="65.8">38</text>
<text x="115.6" y="64.5">A5</text>
<text x="161" y="65.5" transform="rotate(-90 161 65.5)">3</text>
<text x="35.5" y="68.3">41</text>
<text x="35.5" y="70.9">42</text>
<text x="115.5" y="67.1">B5</text>
<text x="165.3" y="68.3">1</text>
<text x="35.5" y="73.4">43</text>
<text x="35.5" y="75.9">45</text>
<text x="115.5" y="74.7">B7</text>
<text x="115.6" y="77.2">A6</text>
<text x="115.6" y="72.1">A7</text>
<text x="161" y="73.1" transform="rotate(-90 161 73.1)">2</text>
<text x="35.5" y="81">21</text>
<text x="35.5" y="83.6">22</text>
<text x="35.5" y="78.5">46</text>
<text x="115.5" y="79.8">B6</text>
<text x="35.5" y="86.1">25</text>
<text x="35.5" y="88.6">26</text>
<text x="115.5" y="89.9">B8</text>
<text x="115.6" y="87.4">A8</text>
<text x="35.5" y="91.2">27</text>
<text x="35.5" y="93.7">28</text>
<text x="50.5" y="101.6" transform="rotate(-90 50.5 101.6)">23</text>
<text x="53.1" y="101" transform="rotate(-90 53.1 101)">8</text>
<text x="96.3" y="96.6" transform="rotate(-90 96.3 96.6)">S1</text>
<text x="103.9" y="96.5" transform="rotate(-90 103.9 96.5)">A1</text>
<text x="32.9" y="117.9">1</text>
<text x="32.9" y="120.4">2</text>
<text x="32.9" y="122.9">3</text>
<text x="32.9" y="125.5">4</text>
<text x="53.3" y="121.7">1</text>
<text x="53.3" y="124.2">3</text>
<text x="62.2" y="121.7">2</text>
<text x="62.2" y="124.2">4</text>
<text x="32.9" y="128">5</text>
<text x="53.3" y="126.7">5</text>
<text x="53.3" y="129.3">7</text>
<text x="62.2" y="126.7">6</text>
<text x="62.2" y="129.3">8</text>
</g>
<g font-size="1.8" fill="#0f0f0f">
<text x="164.8" y="23.1" transform="rotate(-90 164.8 23.1)">STA_LED</text>
<text x="24.1" y="27.6">NRST</text>
<text x="76.2" y="27.6">PA0</text>
<text x="176.2" y="26" transform="rotate(-90 176.2 26)">OSC_IN</text>
<text x="188.9" y="27.7" transform="rotate(-90 188.9 27.7)">OSC_OUT</text>
<text x="24.1" y="32.7">BOOT0</text>
<text x="74.1" y="35.2">T_RXD</text>
<text x="74.4" y="32.7">T_TXD</text>
<text x="19.6" y="40.2">GND OSC_OUT</text>
<text x="24.1" y="37.8">OSC_IN</text>
<text x="73.5" y="40.3">T_JTSK</text>
<text x="73.3" y="42.8">T_JTDO</text>
<text x="74.1" y="45.4">T_JTDI</text>
<text x="75.8" y="47.9">MCO</text>
<text x="155.9" y="45.7" transform="rotate(-90 155.9 45.7)">STA_LED</text>
<text x="72.1" y="50.5">STA_LED</text>
<text x="73.9" y="53">T_SWO</text>
<text x="24.1" y="55.5">T_NRST</text>
<text x="77" y="55.5">D-</text>
<text x="77" y="58.1">D+</text>
<text x="69.8" y="65.7">U_RENUMn</text>
<text x="73.6" y="63.2">SWCLK</text>
<text x="73.9" y="60.6">SWDIO</text>
<text x="182.9" y="68.2">U_RENUMn</text>
<text x="122.9" y="74.6">U_D-</text>
<text x="122.9" y="79.7">U_D+</text>
<text x="148.6" y="83.5">D+</text>
<text x="172.2" y="83.5">D+</text>
<text x="24.1" y="88.6">T_SWCLK</text>
<text x="148.6" y="87.3">D-</text>
<text x="172.2" y="87.3">D-</text>
<text x="24.1" y="91.1">T_SWDIO</text>
<text x="22.9" y="117.8">SWDIO</text>
<text x="22.9" y="122.8">SWCLK</text>
<text x="22.9" y="125.4">NRST</text>
<text x="43.2" y="124.1">T_SWDIO</text>
<text x="43.2" y="121.6">T_SWCLK</text>
<text x="67.8" y="124.1">T_RXD</text>
<text x="43.2" y="126.7">T_NRST</text>
<text x="67.5" y="129.2">T_SWO</text>
<text x="68.1" y="126.7">T_TXD</text>
</g>
</svg>
